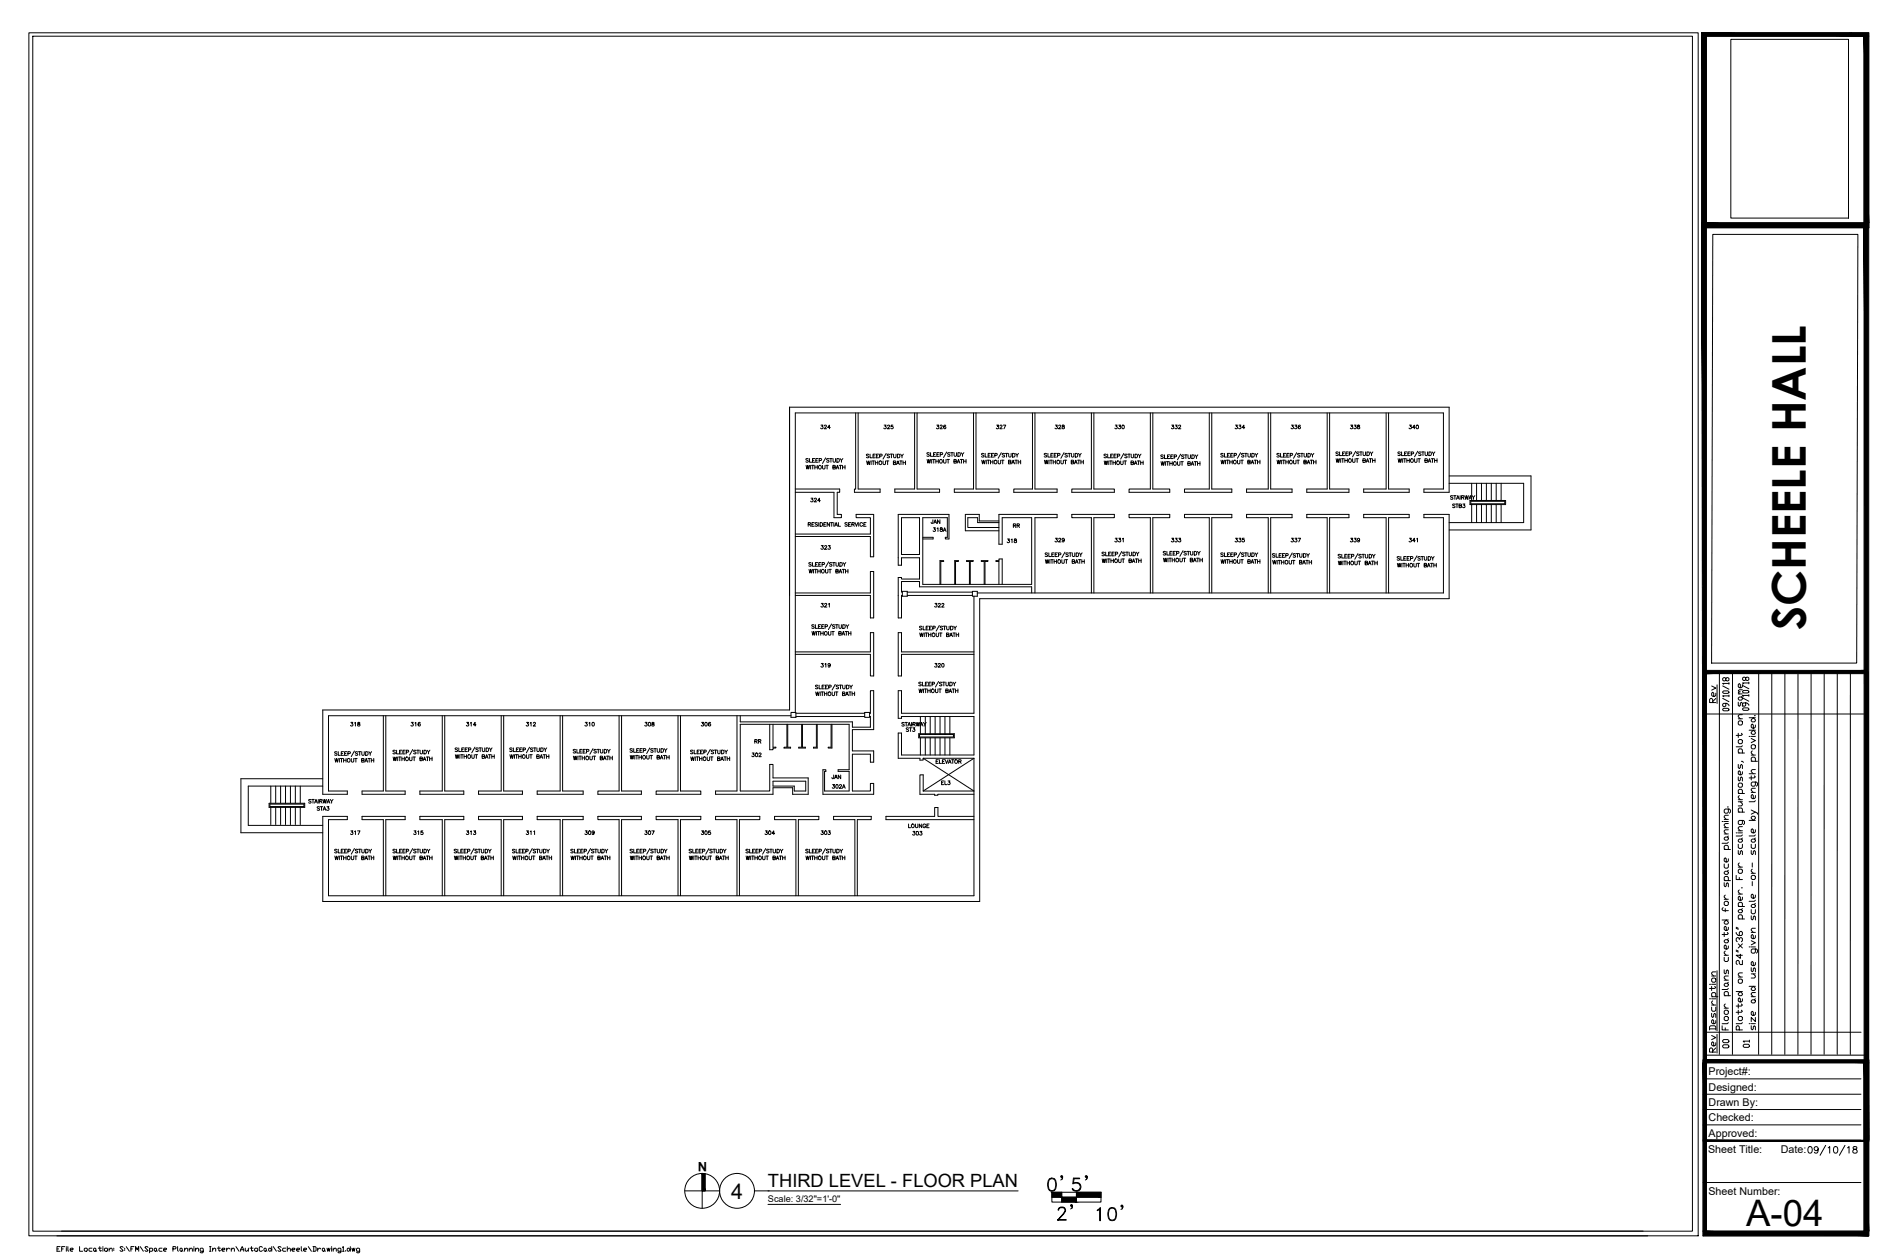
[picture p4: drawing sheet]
<svg xmlns="http://www.w3.org/2000/svg" width="914mm" height="610mm" viewBox="0 0 914 610" stroke-linecap="round" stroke-linejoin="round" font-family="sans-serif">
<!-- layer: BLDG lines -->
<g fill="none" stroke="#000" stroke-width=".48">
<path d="M839 19h57v87h-57zM415 200v37h-1v2h13v-2h-11v-37M443 200v37h-9v2h22v-2h-11v-37M472 200v37h-9v2h21v-2h-11v-37M501 200v37h-9v2h21v-2h-11v-37M529 200v37h-9v2h20v-2h-10v-37M558 200v37h-11v2h20v-2h-8v-37M586 200v37h-12v2h23v-2h-9v-37M615 200v37h-11v2h22v-2h-10v-37M643 200v37h-9v2h20v-2h-9v-37M672 200v37h-11v2h22v-2h-10v-37M386 237h21v2h-1v10h2v2h-4v-12h-18"/>
<path d="M703 234h36v19h-36M703 231h39v26h-39M714 234v9M716 234v9M718 234v9M721 234v9M723 234v9M725 234v9M728 234v9M386 259h36v-8h-7v-2h9v21h-2v-10h-36M437 251h9v18h-9zM484 253h-10v-2h-5v5h15"/>
<path d="M484 253h-9v-4h-7v8h16M713 243h17v2h-17M713 243h17v1h-17M714 245v8M716 245v8M718 245v8M721 245v8M723 245v8M725 245v8M728 245v8M447 261h5h-5M458 261h2v-12h-25v25h2v-4h9v11h-9v-1h-2v20h2v-11"/>
<path d="M459 261v-10h-12v32h53v-32h-14v13h-2v-15h29v2h-11v37M386 288h36v-11h2v23h-2v-11h-36M437 287v-5h9v3h54v3M437 287h3v2h-3zM440 289h31M440 287h31M456 283v-11h2h-2v11M463 283v-11h2h-2v11M470 283v-11h-1h3h-2v11M471 287h3v2h-3zM472 289v57h-35v-11h-2v13h2v-1h35v19h-35v-10h-2v12h11v1h2v-1M474 288h226v-37h-10v-2h13v41h-228v147h-319v-41h12v1h-9v37h313v-66"/>
<path d="M477 283v-11h-1h3h-1v11M484 283v-11h-1h1v-1h2v12M529 288v-37h-9v-2h20v2h-10v37M558 288v-37h-11v-2h20v2h-8v37M586 288v-37h-12v-2h23v2h-9v37M615 288v-37h-11v-2h22v2h-10v37M643 288v-37h-9v-2h20v2h-9v37M672 288v-37h-11v-2h22v2h-10v37M386 316h36v-9h2v21h-2v-11h-36M472 316h-35v-9h-2v21h2v-11h35M186 347v37h-10v1h20v-1h-9v-37M214 347v37h-10v1h21v-1h-9v-37"/>
<path d="M243 347v37h-11v1h21v-1h-9v-37M272 347v37h-12v1h23v-1h-10v-37M300 347v37h-10v1h21v-1h-10v-37M329 347v37h-11v1h22v-1h-10v-37M359 347v3h54v3h9v-6M373 351v13h2v-1h1l-1-1v-11M382 351v11l-2 1h3l-1-1v-11M384 346h2v2h-2zM386 346v-146h314v37h-10v2h13v-42h-320v147h-227v41h12v-1h-9v-37h225M386 347h33M386 346h33M389 351v11l-2 1h3l-1-1v-11"/>
<path d="M396 351v11l-2 1h2v-12M403 351v11l-1 1h1v-12M419 346h3v2h-3zM422 346v-11h2v19h-11v10h11v6h-2v-4h-9v18h9v-4h2v5h-25v-12h1v1v10h12v-10h-6v-1h6v-22h-53v33h14v-13h2v6h17v8h-8v-3h-9v3h-28v-1h10v-37M445 356h18v2h-18zM446 356h16v1h-16M446 347v9M446 358v8M449 347v9M449 358v8M451 347v9M451 358v8"/>
<path d="M453 347v9M453 358v8M456 347v9M456 358v8M458 347v9M458 358v8M461 347v9M461 358v8M156 378h-39v26h39M375 379h16v5h-6v-3h-10zM448 368h24M448 368l24 16h-24"/>
<path d="M472 368l-24 16M130 390h18v2h-18zM131 390h16v1h-16zM131 381v9M131 392v8M134 381v9M134 392v8M136 381v9M136 392v8M138 381v9M138 392v8M141 381v9"/>
<path d="M141 392v8M143 381v9M143 392v8M146 381v9M146 392v8M156 381h-36v19h36M448 384v-8h-2v9h7v1h2v-1h17M472 396h-17v-4h-2v4h-23v1h42M186 434v-37h-10v-1h20v1h-9v37M214 434v-37h-10v-1h21v1h-9v37M243 434v-37h-11v-1h21v1h-9v37M272 434v-37h-12v-1h23v1h-10v37"/>
<path d="M300 434v-37h-10v-1h21v1h-10v37M329 434v-37h-11v-1h22v1h-10v37M357 434v-37h-10v-1h21v1h-10v37M386 434v-37h-10v-1h21v1h-10v37M414 434v-37h-10v-1h18v1h-6v37M510 578h24v5h-24zM510 581h24"/>
</g>
<!-- layer: TEXT -->
<g fill="none" stroke="#000" stroke-width=".48">
<path d="M430 220l-2 3M451 220h-2l2 1h-1h-1M451 220v1h1M454 220h-1v1h1M455 220h-1v1h1M459 219l-2 3M461 220h-2l2 1h-2M461 220h1M462 220v1M463 220v1h1v-1M464 220h2l-1 1h-1zM466 220l1 1"/>
<path d="M467 220h.1M478 220v2h1M480 220h-1v2h1M482 220h-1v2h1M485 220l-1 2M487 220h2M488 220v2M489 220l1 2v-1v-1M491 220h1v2h-1zM492 220l1 2M494 220l-1 1M508 220v2h1"/>
<path d="M511 220h-1v2h1M512 220h-1v2h1M516 220l-2 2M518 220h1M518 220v2M519 220l1 2 1-1v-1M521 220h1v2h-1zM523 220l1 2M524 220v1M545 220l-2 3M594 220v2h1M596 220h-1v2h1"/>
<path d="M598 220h-1v2h1M601 220l-1 2M603 220h2M604 220v2M605 220l1 2v-1v-1M607 220h1v2h-1zM608 220l1 2M610 220l-1 1M621 220v2h1M623 220h-1v2h1M625 220h-1v2h1M629 220l-2 2"/>
<path d="M631 220h1M631 220v2M632 220l1 2v-1v-1M634 220h1v2h-1zM636 220v2M637 220l-1 1M649 219h-1l1 1-1 1M649 219v2h1M652 219h-1v2h1M654 219h-1v2h1M657 219l-1 3M659 219h-1l1 2h-1"/>
<path d="M659 219h1M660 219v2M661 219v2h1v-2M663 219h1v2h-1zM664 219l1 2M666 219l-1 1M679 219h-1l1 1v1h-1M680 219v2h1M682 219h-1v2h1M684 219h-1v2h1M687 219l-1 3M689 219h-1l1 1v1h-1"/>
<path d="M689 219h1M690 219v2M691 219v2h1v-2M693 219l1 1v1h-1zM694 219l1 2M696 219l-1 1M392 223h-1l1 1h-1M392 222v2h2M395 222h-1v2M397 222h-1v2M397 223h1l-1-1v2M400 222l-1 3"/>
<path d="M402 223h-1l1 1h-1M402 222h1M403 222v2M404 222v2h1v-2M406 222l1 1v1h-1zM407 222l1 2M409 222l-1 1M421 220h-1l1 2h-1M422 220v2h1M424 220h-1v2M426 220h-1v2M427 221h1v-1h-1v2"/>
<path d="M431 220h-1l1 2h-1M432 220h1M432 220v2M433 220l1 2v-2M435 220l1 1v1h-1zM437 220v2M438 220l-1 1M449 223l1 2v-2l1 2v-2M452 223v2M452 223h1M453 220h.1M453 223v2"/>
<path d="M454 223v2M454 224h1M454 220h1M455 223v2M456 220h1h-1v1M457 223l1 2 1-1v-1M459 223h1M460 223v2M463 224h1v-1h-1v2l1-1h-1M464 225l1-2v2M464 224h1M466 223h1"/>
<path d="M466 223v2M467 224h1M467 223v2M468 223v2M476 223v2l1-2v2l1-2M477 220h-1l1 1v1l-1-1M478 223v2M479 223h1M479 221h1M479 223v2M480 224h1M480 223v2"/>
<path d="M481 221h.1M481 223v2M482 221h1v-1h-1v2M484 223v2h1v-2M486 223h1M486 223v2M487 220h-1l1 1v1l-1-1M489 224h1v-1h-1v2h1v-1M491 225v-2l1 2M491 224h1M492 223h1M493 223v2"/>
<path d="M494 224h1M494 223v2M495 223v2M506 223l1 2v-2l1 2v-2M507 220h-1l1 1v1l-1-1M509 223v2M509 223h1M510 221h.1M510 223v2M511 224h1M511 223v2M511 221h1"/>
<path d="M512 223v2M513 221h1v-1h-1v2M514 223l1 2 1-2M516 223h1M517 223v2M518 220h-2l2 1-1 1-1-1M519 224h1v-1h-1v2h1v-1M521 225l1-2v2M521 224h1M522 223h2M523 223v2M524 224h1"/>
<path d="M524 223v2M525 223v2M536 220h-1l1 2h-1M537 220v2h1M540 220h-2v2M541 220h-1v2M542 221h1v-1h-1v2M546 220h-1l1 2h-1M547 220h1M547 220v2M548 220l1 2h1v-2M550 220h1v2h-1z"/>
<path d="M552 220l1 2M553 220v1M564 221h-1l1 1h-1M565 221v1h1M567 221h-1v1M569 221h-1v1M569 222l1-1h-1v1M572 220l-1 3M574 221h-1l1 1h-1M574 221h2M575 221v1M576 221v1h1v-1"/>
<path d="M578 221h1v1h-1zM579 221l1 1M581 221h-1M592 223v2l1-2v2l1-2M593 220h-1l1 1v1l-1-1M594 223v2M595 223h1M595 221h1M595 223v2M596 224h1M596 223v2M597 221h.1"/>
<path d="M597 223v2M598 221h1v-1h-1v2M600 223v2h1v-2M602 223h1M602 223v2M603 220h-1l1 1v1l-1-1M605 224h1v-1h-1v2h1v-1M607 225v-2l1 2M607 224h1M608 223h1M609 223v2M610 224h1"/>
<path d="M610 223v2M611 223v2M619 223l1 2v-2v2l1-2M620 220h-1l1 1v1l-1-1M621 223v2M622 223h1M622 221h1M622 223v2M623 224h2M623 223v2M624 221h1M625 223v2"/>
<path d="M626 221h1v-1h-1v2M627 223l1 2v-2M629 223h1M629 223v2M630 220h-1l1 1v1l-1-1M632 224h1v-1h-1v2h1v-1M634 225v-2l1 2M634 224h1M635 223h1M636 223v2M637 224h1M637 223v2"/>
<path d="M638 223v2M648 222v2l1-2v2v-2M650 222v2M650 222h2M651 220h1M651 222v2M652 222v2M652 223h1M653 220h.1M653 222v2M654 220h1v-1h-1v2M656 222v2h1v-2"/>
<path d="M657 222h2M658 222v2M661 223h1l-1-1v2h1v-1M662 224l1-2 1 2M663 224h.1M664 222h1M664 222v2M665 223h2M665 222v2M667 222v2M678 222v2l1-2v2l1-2M680 222v2"/>
<path d="M680 222h2M681 220h1M681 222v2M682 223h1M682 222v2M683 220h.1M683 222v2M684 220h1v-1h-1v2M686 222v2h1v-2M687 222h2M688 222v2M691 223h1l-1-1v2h1v-1"/>
<path d="M692 224l1-2 1 2M693 224h.1M694 222h1M695 222v2M696 223h1M696 222v2M697 222v2M392 254h1l-1-1v2M392 254l1 1M394 254h.1M395 253h-1v2h1M396 254h-1l1 1h-1"/>
<path d="M397 253v2M398 253l1 1-1 1zM399 254h1M401 253h-2v2h2M402 253v2l-1-2v2M403 253h1M403 253v2M404 253v2M405 255v-2l1 2M405 255h1M406 253v2h2M411 254h-1l1 1h-1"/>
<path d="M411 254h1M413 253h-2v2h2M413 254h1l-1-1v2M414 254v1M415 253v2l1-2M416 253v2M418 254a.7 .7 0 0 0-1 0 .7 .7 0 0 0 0 1 .7 .7 0 0 0 1 0M419 254h.1M420 253h-1v2h1M704 241h-1l1 1h-1M705 240h1M705 240v2"/>
<path d="M706 242l1-2 1 2M706 242h1M708 240v2M709 241h1l-1-1v2M709 241l1 1M710 240l1 2v-2v2l1-2M712 242l1-2 1 2M712 242h1M714 240v2M715 240l-1 1M393 273h-1l1 1v1l-1-1M394 273v2h1"/>
<path d="M396 273h-1v2M398 273h-1v2M399 274h1v-1h-1v2M402 272l-2 3M403 273h-1l1 1v1l-1-1M404 273h1M404 273v2M405 273l1 2v-1l1-1M407 273h1v2h-1zM409 273v2M410 273l-1 1M508 268h-1l1 1-1 1"/>
<path d="M509 268v2h1M511 268h-1v2M513 268h-1v2M513 269h1v-1h-1v2M516 268l-1 2M518 268h-1l1 2h-1M518 268h1M519 268v2M520 268v2h1v-2M522 268h1v2h-1zM523 268l1 2M525 268l-1 1"/>
<path d="M535 268h-1l1 1v1l-1-1M536 268v2h1M539 268h-2v2M540 268h-1v2M541 269h1v-1h-1v2M544 267l-2 3M545 268h-1l1 1v1l-1-1M546 268h1M546 268v2M547 268l1 2 1-1v-1M549 268h1v1l-1 1zM551 268l1 2"/>
<path d="M552 268v1M565 268h-1l1 1h-1M566 267v2h1M568 267h-1v2M570 267h-1v2M570 268h1h1l-2-1v2M574 267l-2 3M575 268h-1l1 1h-1M576 267h1M576 267v2M577 267l1 2v-2M579 267l1 1v1h-1z"/>
<path d="M581 267v2M582 267l-1 1M592 271v2l1-2v2l1-2M593 268h-1l1 1v1h-1M594 268v2h1M594 271v2M595 271h1M595 269h1M595 271v2M596 268h-1v2h1M596 271v2M596 272h1"/>
<path d="M597 269h.1M597 271v2M598 268h-1v2h1M598 269h1v-1h-1v2M600 271v2h1v-2M601 268l-1 2M602 271h1M602 271v2M603 268h-1l1 2h-1M603 268h2M604 268v2M605 272h1l-1-1v2h1v-1"/>
<path d="M605 268l1 2v-2M607 273v-2l1 2M607 273h1M607 268h1v2h-1zM608 271h1M608 268l1 2M609 271v2M610 271v2M610 272h1M610 268l-1 1M611 271v2M617 272v2l1-2v2l1-2"/>
<path d="M618 269h-1l1 1h-1M619 268v2h1M619 272v2M620 272h1M620 269h1M620 272v2M621 268h-1v2h1M621 273h1M621 272v2M622 269h.1M622 272v2M623 268h-1v2h1"/>
<path d="M623 269h1l-1-1v2M625 272l1 2v-1v-1M627 268l-2 3M627 272h1M627 272v2M628 269h-1l1 1h-1M628 268h2M629 268v2M630 273h1v-1h-1v2l1-1M630 268l1 2v-2M632 274v-2l1 2M632 273h1"/>
<path d="M632 268l1 1v1h-1zM633 272h1M633 268l1 2M634 272v2M635 273h1M635 272v2M635 268l-1 1M636 272v2M649 272v2l1-2v2l1-2M650 269h-1l1 1v1l-1-1M651 269v2h1M651 272v2"/>
<path d="M651 272h2M652 270h1M652 272v2M653 269h-1v2h1M653 272v2M653 273h1M654 270h.1M654 272v2M655 269h-1v2h1M655 270h1v-1h-1v2M657 272v2h1v-2M658 268l-1 3"/>
<path d="M658 272h2M659 272v2M660 269h-1l1 1v1l-1-1M660 269h2M661 269v2M662 273h1v-1h-1v2h1v-1M662 269v2l1-1v-1M663 274l1-2 1 2M664 273h1M664 269h1v2h-1zM665 272h1M665 269l1 2"/>
<path d="M666 272v2M667 272v2M667 273h1M667 269l-1 1M668 272v2M677 273l1 2v-2l1 2v-2M679 270h-2l2 1-1 1-1-1M679 270v2h1M680 273v2M680 273h1M681 271h.1M681 273v2"/>
<path d="M682 270h-1v2h1M682 273v2M682 274h1M682 271h1M683 273v2M683 270h-1v2h1M684 271h1v-1h-1v2M685 273l1 2h1v-2M687 270l-2 2M687 273h1M688 273v2M689 270h-2l2 1-1 1-1-1"/>
<path d="M689 270h1M690 270v2M690 274h2v-1h-2v2h2l-1-1M691 270v2l1-1v-1M692 275l1-2v2M692 274h1M692 270h1v2h-1zM694 273h1M694 270l1 2M694 273v2M695 274h1M695 273v2"/>
<path d="M695 270v1M696 273v2M395 303h-1l1 1-1 1v-1M395 303v2h1M398 303h-1v2M400 303h-2v2M400 304h1v-1h-1v2M403 303l-1 2M405 303h-1l1 1-1 1v-1M405 303h1M406 303v2M407 303v2l1-1v-1"/>
<path d="M409 303h1l-1 2zM410 303l1 2M412 303l-1 1M447 304h-1l1 1h-1M448 304v1h1M450 304h-1v1M452 304h-1v1M452 305h1v-1h-1v1M455 303l-1 3M457 304h-1l1 1h-1M457 304h2M458 304v1"/>
<path d="M459 304v1h1v-1M461 304h1v1h-1zM462 304l1 1M464 304l-1 1M397 333h-2l2 1h-1h-1M397 332v2h1M400 332h-1v2M401 332h-1v2M402 333h1v-1h-1v2M405 332l-2 3M407 333h-2l2 1h-1h-1M407 332h1"/>
<path d="M408 332v2M409 332v2h1v-2M410 332l1 1v1h-1zM412 332l1 2M413 332v1M447 331h-2l2 1-1 1-1-1M447 331v2h1M450 331h-1v2M451 331h-1v2M452 332h1v-1h-1v2M455 330l-1 3M457 331h-2l2 1-1 1-1-1"/>
<path d="M457 331h1M458 331v2M459 331v2l1-1v-1M460 331h2l-1 2h-1zM462 331l1 2M463 331v1M438 351h-1l1 1h-1M439 350h1M439 350v2M440 352l1-2v2M442 350v2M443 351h1l-1-1v2"/>
<path d="M444 350l1 2v-2v2l1-2M446 352l1-2 1 2M446 352h1M448 350v2M449 350l-1 1M162 368l1 2v-2l1 2v-2M163 365h-1l1 1h-1M164 365v1h1M165 368v2M165 368h1M165 365h1M166 368v2"/>
<path d="M167 365h-2v1h2M167 368v2M167 369h1M167 365h1M168 368v2M168 365h-1v1h1M169 365h1h-1v1M170 368l1 2v-1l1-1M172 364l-2 3M172 368h1M173 368v2M173 365h-1l1 1h-1"/>
<path d="M174 365h1M174 365v1M175 369h1v-1h-1v2l1-1M175 365l1 1h1v-1M177 370l1-2v2M177 369h1M177 365h1v1h-1zM178 368h2M179 365v1M179 368v2M180 368v2M180 369h1"/>
<path d="M180 365h-1M181 368v2M191 367v2v-2l1 2v-2M192 364h-2l2 1-1 1-1-1M192 364v2h1M193 367v2M193 367h1M194 365h.1M194 367v2M195 364h-1v2h1M195 367v2M195 368h1"/>
<path d="M195 365h1M196 367v2M196 364h-1v2h1M197 365h1v-1h-1v2M199 367v2h1v-2M200 363l-1 3M200 367h1M201 367v2M202 364h-1l1 1-1 1v-1M202 364h1M203 364v2M204 368h1v-1h-1v2h1l-1-1"/>
<path d="M204 364v2l1-1v-1M205 369l1-2 1 2M205 368h1M206 364h1l-1 2zM207 367h1M207 364l1 2M207 367v2M208 368h1M208 367v2M208 364v1M209 367v2M222 363h-1l1 1h-1"/>
<path d="M222 363v1h1M225 363h-1v1M227 363h-2v1M227 364h1v-1h-1v1M230 362l-1 3M232 363h-1l1 1h-1M232 363h1M233 363v1M234 363v1h1v-1M236 363h1v1h-1zM237 363l1 1M239 363l-1 1"/>
<path d="M248 363h-1l1 1h-1M249 363v1h1M251 363h-1v1M253 363h-1v1M254 364h1v-1h-1v1M257 362l-2 3M258 363h-1l1 1h-1M259 363h1M259 363v1M260 363l1 1 1-1M262 363h1v1h-1zM264 363v1"/>
<path d="M265 363l-1 1M278 367v2l1-2v2l1-2M279 364h-1l1 1h-1M280 363v2h1M280 367v2M281 367h1M281 364h1M281 367v2M282 363h-1v2h1M282 367v2M282 368h1M283 364h.1"/>
<path d="M283 367v2M284 363h-1v2h1M284 364h1l-1-1v2M286 367l1 2v-1v-1M288 363l-2 3M288 367h1M288 367v2M289 364h-1l1 1h-1M289 363h2M290 363v2M291 368l1-1h-1v2l1-1M291 363l1 2v-2"/>
<path d="M293 369v-2l1 2M293 368h1M293 363l1 1v1h-1zM294 367h1M294 363l1 2M295 367v2M296 368h1M296 367v2M296 363l-1 1M297 367v2M306 366v2v-2l1 2v-2M307 363h-2l2 1-1 1h-1"/>
<path d="M307 363v2h1M308 366v2M308 366h1M309 364h.1M309 366v2M310 363h-1v2h1M310 367h1M310 366v2M310 364h1M311 366v2M311 363h-1v2h1M312 364h1v-1h-1v2"/>
<path d="M314 366v2h1v-2M315 363l-1 2M315 366h1M316 366v2M317 363h-2l2 1-1 1h-1M317 363h1M318 363v2M319 367h1l-1-1v2h1l-1-1M319 363v2h1v-2M320 368l1-2v2M320 368h1M320 363h2l-1 2h-1z"/>
<path d="M322 366h1M322 363l1 2M322 366v2M323 367h1M323 366v2M323 363v1M324 366v2M335 367v2l1-2v2l1-2M336 364h-1l1 1v1l-1-1M337 364v2h1M337 367v2M338 367h1"/>
<path d="M338 365h1M338 367v2M339 364h-1v2h1M339 368h1M339 367v2M340 365h.1M340 367v2M341 364h-1v2h1M341 365h1v-1h-1v2M343 367v2h1v-2M344 363l-1 3M344 367h2"/>
<path d="M345 367v2M346 364h-1l1 1v1l-1-1M346 364h2M347 364v2M348 368h1v-1h-1v2h1v-1M348 364v2l1-1v-1M349 369l1-2 1 2M350 368h1M350 364h1v1l-1 1zM351 367h1M351 364l1 2M352 367v2"/>
<path d="M353 368h1M353 367v2M353 364l-1 1M354 367v2M151 388h-1l1 1h-1M151 388h1M152 388v1M153 389v-1l1 1M154 388v1M155 389l1-1h-1v1M157 388v1v-1l1 1v-1M159 389v-1l1 1"/>
<path d="M160 388l1 1M161 388v1M162 415l1 2v-2l1 2v-2M163 412h-1l1 1v1l-1-1M164 412v2h1M165 415v2M165 415h1M165 413h1M166 415v2M167 412h-2v2h2M167 415v2M167 416h1"/>
<path d="M167 413h1M168 415v2M168 412h-1v2h1M169 413h1v-1h-1v2M170 415l1 2 1-2M172 412l-2 2M172 415h1M173 415v2M173 412h-1l1 1v1l-1-1M174 412h1M174 412v2M175 416h1v-1h-1v2h1v-1"/>
<path d="M175 412l1 2 1-1v-1M177 417l1-2v2M177 416h1M177 412h1v2h-1zM178 415h2M179 412v2M179 415v2M180 416h1M180 415v2M180 412l-1 1M181 415v2M191 415v2v-2l1 2v-2"/>
<path d="M192 412h-1l1 1h-2M192 412v2h1M193 415v2M193 415h1M194 413h.1M194 415v2M195 412h-1v2h1M195 416h1M195 415v2M195 413h1M196 415v2M196 412h-1v2h1"/>
<path d="M197 413h1v-1h-1v2M199 415v2h1v-2M200 412l-1 2M200 415h1M201 415v2M202 412h-1l1 1-1 1v-1M202 412h1M203 412v2M204 416h1v-1h-1v2h1l-1-1M204 412v2l1-1v-1M205 417l1-2 1 2M205 416h1"/>
<path d="M206 412h1l-1 2zM207 415h1M207 412l1 2M207 415v2M208 416h1M208 415v2M208 412v1M209 415v2M220 415l1 2v-2l1 2v-2M221 412h-1l1 1h-1M222 412v2h1M223 415v2"/>
<path d="M223 415h1M223 413h1M224 415v2M225 412h-2v2h2M225 416h1M225 415v2M225 413h1M226 415v2M226 412h-1v2h1M227 413h1v-1h-1v2M228 415l1 2v-2M230 412l-2 2"/>
<path d="M230 415h1M230 415v2M231 412h-1l1 1v1l-1-1M232 412h1M232 412v2M233 416h1v-1h-1v2h1v-1M233 412l1 2v-1l1-1M235 417l1-2v2M235 416h1M235 412h1v2h-1zM236 415h2M237 412v2"/>
<path d="M237 415v2M238 416h1M238 415v2M238 412l-1 1M239 415v2M250 412h-1l1 1h-2M250 412v2h1M253 412h-1v2M254 412h-1v2M255 413h1v-1h-1v2M258 412l-1 2M260 412h-1l1 1h-2"/>
<path d="M260 412h1M261 412v2M262 412v2l1-1v-1M264 412h1l-1 2zM265 412l1 2M266 412v1M278 412h-1l1 1-1 1v-1M279 412v2h1M281 412h-1v2M283 412h-1v2M283 413h1v-1h-1v2M286 412l-1 2"/>
<path d="M288 412h-1l1 1h-1M288 412h1M289 412v2M290 412v2l1-1v-1M292 412h1v2h-1zM293 412l1 2M295 412l-1 1M306 415v2v-2l1 2v-2M307 412h-1l1 1h-2M307 412v2h1M308 415v2M308 415h1"/>
<path d="M309 413h.1M309 415v2M310 412h-1v2h1M310 416h1M310 415v2M310 413h1M311 415v2M311 412h-1v2h1M312 413h1v-1h-1v2M314 415v2h1v-2M315 412l-1 2M315 415h1"/>
<path d="M316 415v2M317 412h-1l1 1h-2M317 412h1M318 412v2M319 416h1v-1h-1v2h1l-1-1M319 412v2l1-1v-1M320 417l1-2v2M320 416h1M321 412h1l-1 2zM322 415h1M322 412l1 2M322 415v2"/>
<path d="M323 416h1M323 415v2M323 412v1M324 415v2M334 415l1 2v-2v2l1-2M335 412h-1l1 1v1l-1-1M336 412v2h1M336 415v2M337 415h1M337 413h1M337 415v2M338 412h-1v2h1"/>
<path d="M338 416h2M338 415v2M339 413h1M340 415v2M340 412h-1v2h1M341 413h1v-1h-1v2M342 415l1 2v-2M344 412l-2 2M344 415h1M344 415v2M345 412h-1l1 1v1l-1-1M346 412h1"/>
<path d="M346 412v2M347 416h1v-1h-1v2h1v-1M347 412l1 2v-1v-1M349 417v-2l1 2M349 416h1M349 412h1v2h-1zM350 415h1M351 412v2M351 415v2M352 416h1M352 415v2M352 412l-1 1"/>
<path d="M353 415v2M362 415v2l1-2v2v-2M363 412h-1l1 1-1 1v-1M363 412v2h1M364 415v2M364 415h2M365 413h1M365 415v2M366 412h-1v2h1M366 416h1M366 415v2M366 413h1"/>
<path d="M367 415v2M368 412h-2v2h2M368 413h1v-1h-1v2M370 415v2h1v-2M371 412l-1 2M371 415h2M372 415v2M373 412h-1l1 1h-1M373 412h1M374 412v2M375 416h1v-1h-1v2h1v-1M375 412v2l1-1v-1"/>
<path d="M376 417l1-2 1 2M377 416h.1M377 412h1v2h-1zM378 415h1M378 412l1 2M378 415v2M379 416h2M379 415v2M380 412l-1 1M381 415v2M392 412h-1l1 1h-1M392 412v2h1"/>
<path d="M395 412h-1v2M397 412h-2v2M397 413h1v-1h-1v2M400 412l-1 2M402 412h-1l1 1h-1M402 412h1M403 412v2M404 412v2l1-1v-1M406 412h1v2h-1zM407 412l1 2M409 412l-1 1"/>
<circle cx="456" cy="224" r=".8"/>
<circle cx="483" cy="224" r=".8"/>
<circle cx="513" cy="224" r=".8"/>
<circle cx="599" cy="224" r=".8"/>
<circle cx="626" cy="224" r=".8"/>
<circle cx="655" cy="223" r=".8"/>
<circle cx="685" cy="223" r=".8"/>
<circle cx="599" cy="272" r=".8"/>
<circle cx="624" cy="273" r=".8"/>
<circle cx="656" cy="273" r=".8"/>
<circle cx="684" cy="274" r=".8"/>
<circle cx="169" cy="369" r=".8"/>
<circle cx="197" cy="368" r=".8"/>
<circle cx="285" cy="368" r=".8"/>
<circle cx="312" cy="367" r=".8"/>
<circle cx="342" cy="368" r=".8"/>
<circle cx="169" cy="416" r=".8"/>
<circle cx="197" cy="416" r=".8"/>
<circle cx="227" cy="416" r=".8"/>
<circle cx="312" cy="416" r=".8"/>
<circle cx="341" cy="416" r=".8"/>
<circle cx="368" cy="416" r=".8"/>
</g>
<!-- layer: A-ANNO-TTLB -->
<path d="M830 114h71l-1 208h-70z" fill="none" stroke="#000" stroke-width=".48"/>
<!-- layer: G-ANNO-TTLB -->
<g fill="none" stroke="#000" stroke-width=".48">
<path d="M14 16h809v583h-809zM16 18h805v579h-805zM825 16h81v94h-81zM827 18h77v90h-77zM834 326v185M840 326v185M853 326v185M859 326v185M865 326v185M872 326v185M878 326v185M884 326v185"/>
<path d="M887 326h-60v185M891 326v185M897 326v185M906 326v185M827 346h77M826 514h80v85h-80zM827 515h77v82h-77zM827 501h75M826 538h76M826 531h76M826 523h76M826 553h76"/>
<path d="M826 546h76M826 573h76M28 599h771M30 597h767"/>
</g>
<g fill="#000" stroke="#000" stroke-width=".48">
<path d="M825 18l2 90v-90zM825 18l2 90h-2z"/>
<path d="M825 16l81 2v-2zM825 16l81 2h-81z"/>
<path d="M904 18l2 90v-90zM904 18l2 90h-2z"/>
<path d="M825 110l2 443v-443zM825 110l2 443h-1z"/>
<path d="M825 108l81 2v-2zM825 108l81 2h-81z"/>
<path d="M825 108l81 2v-2zM825 108l81 2h-81z"/>
<path d="M904 110l2 443v-443zM904 110l2 443h-2z"/>
<path d="M827 325v2l78-2zM827 327l78-2v2z"/>
<path d="M826 515l1 82v-82zM826 515l1 82h-1z"/>
<path d="M826 514l80 1v-1zM826 514l80 1h-80z"/>
<path d="M904 515l2 82v-82zM904 515l2 82h-2z"/>
<path d="M826 553l80 1v-1zM826 553l80 1h-80z"/>
<path d="M826 597l80 2v-2zM826 597l80 2h-80z"/>
</g>
<!-- layer: 0 -->
<path d="M897 16v2M898 16v2" fill="none" stroke="#000" stroke-width=".5"/>
<g fill="none" stroke="#000" stroke-width=".48">
<path d="M827 16v581M898 16v2M332 578h17M342 569v9h-2v-9v17M366 578h7"/>
<circle cx="340" cy="578" r="8"/>
<circle cx="357" cy="578" r="8"/>
</g>
<!-- layer: LIGHTING -->
<path d="M827 512h77" fill="none" stroke="#000" stroke-width=".48"/>
<!-- layer: G-ANNO-TEXT -->
<g fill="none" stroke="#000" stroke-width=".48">
<path d="M830 333l2 1-2 1M832 336l-1 2-1-1v-1h1v2M832 339l-2 1M832 332v9M835 335h3v1h-2zM835 339l3 1M835 333l3 1M837 329h1v1h-1l-1-1h-1l1 1h1M838 337h-3l1 1M838 331h-3l1 1M838 331v1M838 337v1"/>
<path d="M830 341v-2h-1v2h3M835 344h3l-2 1zM837 341l-1 2-1-1 1-1h1l1 1M848 354h3M848 348h3M849 358l2 1-2 1M849 357h2M850 354l1 2h-1l-1-1zM850 348l1 2h-1l-1-1zM851 347h.1M851 352v1h-1l-1-1 1-1v1v1M848 375h3"/>
<path d="M849 362l2-1v2h-1zM849 369h3M849 366h2M850 369h-1l1-2 1 1v1M850 364l-1 1 1 1M851 376v1h-3M851 379v2h-2l1-2h2v1v1M851 373l-2 1 1 1M835 398h.1M836 398h2M836 397h2M837 391h1"/>
<path d="M838 399l-2 1 1 1M838 395l-2 1 1 1M838 392l-1 2h-1v-2h2l1 1-1 1M848 398h3M849 393l3 1v1M849 384h2M850 396h1l-1 2-1-1zM851 388v1h-3M851 386v1h-1l-1-1 1-1v1v1M851 382l-2 1 1 1M851 394l-2 1M836 419v2h2v-2"/>
<path d="M836 412h3M836 404h2M836 401h2M836 412v-1v-1h2v2M836 406h2l-1 1h-1zM838 416l-1 2h-1v-2h1v2M838 408l-1 1h-2M838 402l-2 1 1 1M838 405l-1 1M849 412v2h1l1-2v2M849 409l1 2h1v-2M850 407h1v1h-2z"/>
<path d="M851 405h-3M851 402v2h-1l-1-2h1v2M851 406v1M836 438l1-1 1 2h-2zM836 428v2l1-2 1 2M836 423h1l1 1h-2zM836 436h2M836 427h3M836 434v1l1 1M836 427v-2l2 1v1M838 422l-1 1M849 424h2"/>
<path d="M850 439h1v1h-2zM850 425h1v2l-2-1zM850 422l-1 1 1 1M851 437h-3M851 434v2h-1l-1-2h1v2M851 438v1M835 446h3M835 440v1v1h3M836 456h1l1 1h-2zM836 452v2M836 441v1M837 446l1 1-1 1h-1z"/>
<path d="M837 452l1 1h-1h-2M838 459l-1 1h-1v-1v-1l1 1v1M838 450l-1 1h-1v-1v-1l1 1v1M838 455l-1 1M849 456l2 1-2 1M849 444l1 2 1-2v2M849 441l1 2h1v-2M849 459h2M849 452h2M851 454v1h-1l-1-1 1-1v1v1M851 450l-2 1 1 1M829 477h.1"/>
<path d="M830 475l1-1 1 2h-2zM830 478v2M830 477h2M830 473h2M831 478l1 1h-1h-2M832 471l-2 1 1 1M832 471v29M836 477h1l1 1h-2zM836 470v2l1-2 1 2M836 464v2h2v-2M836 475h2M836 463h2"/>
<path d="M836 461v1l1 1M838 479l-1 1h-2M838 473l-2 1 1 1M838 476l-1 1M848 478h3M849 469l1 2 1-2v2M849 472h2M850 478l1 2h-1l-1-1zM850 472l1 2h-2M851 467v1h-1l-1-1 1-1v1v1M851 460v2h-2l1-2h2v1v1M829 499v-2h2l1 2"/>
<path d="M829 499h3M829 484h.1M830 491v2l1-2 1 2M830 488v2h2v-2M830 487h2M830 484h2M830 483h3M830 485v1l1 1M830 483v-2l2 1v1M832 495l-1 1h-1v-1v-1l1 1v1M835 497v2h3M836 489h2"/>
<path d="M836 483h3M836 493h2l-1 2-1-1zM836 490h2l-1 2-1-1zM836 487v1l1 1M836 483v-1v-1h2v2M836 498v1M838 496h-1h-2M849 497l1 2 1-2v2M849 485h2v1h-1zM849 483h2M849 496h2M851 493v2l-2-2v2"/>
<path d="M851 491v1h-1l-1-1 1-1v1v1M851 481l-2 1 1 1M851 484v1M830 502l2 1-2 1M830 510v-1l-1-1v2h3M832 506l-1 1h-1v-1v-1l1 1v1M832 508l-2 2M372 578h122M372 584h36"/>
</g>
<!-- layer: 0-dte -->
<g fill="none" stroke="#000" stroke-width=".48">
<path d="M28 606h.1M29 605h-1v2h1M30 606h1M31 605h-1v2M32 605h.1M32 605v2M33 605v2M34 606h1v-1l-1 1 1 1M39 605v2h1M41 606l1-1v1l-1 1zM45 605l-2 1v1h2M45 606l1-1v1v1z"/>
<path d="M46 606l1 1M48 605h1M48 605v1h1M50 605h.1M50 605v2M51 606l1-1v1l-1 1zM53 606l1-1v2M53 605v2M55 605v1M55 606h.1M60 605h-2l2 1h-2M60 605v1"/>
<path d="M60 606h.1M61 605l2 2M63 606h1M65 605h-2v2M66 607v-2v1l1-1v2M68 605l2 2M72 605h-2l2 1h-2M73 606h1v1h-1M73 605v3M75 606h1v1l-1-1zM76 606v1M79 605l-2 1v1h2"/>
<path d="M79 606h1v-1l-1 1 1 1M84 606h1v-1h-1v2M86 605v2M87 606l1-1v1v1zM88 606l1 1M89 606l2-1v2M89 605v2M92 606l1-1v2M92 605v2M94 605h.1M94 605v2M95 606l1-1v2"/>
<path d="M95 605v2M99 607l-2-1v-1l2 1v1h-2M102 607h.1M102 605h.1M102 605v2M103 606l1-1 1 2M103 605v2M105 605h2M106 605v1h1M108 606h1v-1l-1 1 1 1M110 605v2M111 606v-1l-1 1"/>
<path d="M112 606l1-1 1 2M112 605v2M114 605l2 2M117 607v-2l1 2M117 606h1M119 605v2l1-1M120 605v2M121 605h2M122 605v1h1M123 606l2-1v1l-1 1zM127 605h-1v1h1M128 606l1-1v1l-1 1z"/>
<path d="M129 606v1M130 606l1-1 1 1-1 1zM132 605v2M132 605l2 2M136 605h-1l1 1h-1M139 605l-2 1v1h2M139 606l1-1 1 2M139 605v2M142 606h1v-1l-1 1 1 1M144 606h1v-1l-1 1 1 1M146 605v2M147 606h1v-1l-1 1 1 1"/>
<path d="M149 605l2 2M152 605h1v1l-1 1M152 605v2M154 605v2M156 606l-1-1-1 1M156 606l1-1v1v1zM157 606l1 1M159 605v2v-2l1 2v-2M161 605h.1M161 605v2M162 606l1-1v2M162 605v2"/>
<path d="M165 607l-1-1v-1l1 1v1h-1M166 605v2M166 607h1M168 606v1M168 606l1-1 1 1-1 1zM170 605v2M171 605v2v-2l1 2v-2M174 607l-1-1v-1l1 1v1h-1"/>
</g>
<!-- layer: 0 -->
<g fill="#000" stroke="#000" stroke-width=".48">
<path d="M340 569h1z"/>
<path d="M340 569h1zM340 569h1z"/>
<path d="M340 569h2zM340 569h2z"/>
<path d="M340 569l2 9v-9zM340 569l2 9h-2z"/>
</g>
<!-- layer: BLDG lines -->
<path d="M522 578l12 3v-3zM522 578l12 3h-12z" fill="#000" stroke="#000" stroke-width=".48"/>
<text font-size="22.6" x="875" y="306" transform="rotate(-90 875 306)">SCHEELE HALL</text>
<text font-size="17.7" x="847" y="594">A-04</text>
<text font-size="12.3" x="531" y="593">10'</text>
<g font-size="11.9">
<text x="516" y="579" transform="rotate(-90 516 579)">0'</text>
<text x="528" y="579" transform="rotate(-90 528 579)">5'</text>
</g>
<text font-size="11.5" x="521" y="593" transform="rotate(-90 521 593)">2'</text>
<text font-size="10.4" x="354" y="581">4</text>
<text font-size="8.9" x="372" y="576">THIRD LEVEL - FLOOR PLAN</text>
<text font-size="8.8" x="876" y="562">09/10/18</text>
<text font-size="7.5" x="847" y="501" transform="rotate(-90 847 501)">Plotted on 24&quot;x36&quot; paper. For scaling purposes, plot on same</text>
<g font-size="6.6">
<text x="840" y="509" transform="rotate(-90 840 509)">00</text>
<text x="849" y="509" transform="rotate(-90 849 509)">01</text>
</g>
<text font-size="6.3" x="343" y="564" transform="rotate(180 343 564)">N</text>
<g font-size="5.3">
<text x="488" y="265">318</text>
<text x="442" y="406">303</text>
</g>
<g font-size="5.2">
<text x="828" y="521">Project#:</text>
<text x="828" y="529">Designed:</text>
<text x="828" y="536">Drawn By:</text>
<text x="828" y="544">Checked:</text>
<text x="828" y="551">Approved:</text>
<text x="828" y="559">Sheet Title:</text>
<text x="863" y="559">Date:</text>
<text x="828" y="580">Sheet Number:</text>
</g>
<g font-size="4.9">
<text x="397" y="209">324</text>
<text x="428" y="209">325</text>
<text x="453" y="209">326</text>
<text x="482" y="209">327</text>
<text x="510" y="209">328</text>
<text x="540" y="209">330</text>
<text x="567" y="209">332</text>
<text x="598" y="209">334</text>
<text x="625" y="209">336</text>
<text x="654" y="209">338</text>
<text x="682" y="209">340</text>
<text x="419" y="226">WITHOUT BATH</text>
<text x="534" y="226">WITHOUT BATH</text>
<text x="562" y="227">WITHOUT BATH</text>
<text x="390" y="229">WITHOUT BATH</text>
<text x="392" y="244">324</text>
<text x="703" y="247">STB3</text>
<text x="450" y="255">JAN</text>
<text x="490" y="257">RR</text>
<text x="452" y="259">318A</text>
<text x="510" y="264">329</text>
<text x="540" y="264">331</text>
<text x="567" y="264">333</text>
<text x="598" y="264">335</text>
<text x="625" y="264">337</text>
<text x="654" y="264">339</text>
<text x="682" y="264">341</text>
<text x="397" y="268">323</text>
<text x="506" y="274">WITHOUT BATH</text>
<text x="533" y="274">WITHOUT BATH</text>
<text x="563" y="274">WITHOUT BATH</text>
<text x="391" y="279">WITHOUT BATH</text>
<text x="397" y="296">321</text>
<text x="452" y="296">322</text>
<text x="393" y="309">WITHOUT BATH</text>
<text x="445" y="310">WITHOUT BATH</text>
<text x="397" y="325">319</text>
<text x="452" y="325">320</text>
<text x="394" y="339">WITHOUT BATH</text>
<text x="444" y="337">WITHOUT BATH</text>
<text x="169" y="353">318</text>
<text x="198" y="353">316</text>
<text x="225" y="353">314</text>
<text x="254" y="353">312</text>
<text x="283" y="353">310</text>
<text x="312" y="353">308</text>
<text x="339" y="353">306</text>
<text x="439" y="356">ST3</text>
<text x="365" y="362">RR</text>
<text x="220" y="369">WITHOUT BATH</text>
<text x="246" y="369">WITHOUT BATH</text>
<text x="364" y="368">302</text>
<text x="453" y="371">ELEVATOR</text>
<text x="403" y="379">JAN</text>
<text x="403" y="383">302A</text>
<text x="455" y="382">EL3</text>
<text x="153" y="394">STA3</text>
<text x="169" y="406">317</text>
<text x="200" y="406">315</text>
<text x="225" y="406">313</text>
<text x="254" y="406">311</text>
<text x="283" y="406">309</text>
<text x="312" y="406">307</text>
<text x="339" y="406">305</text>
<text x="370" y="406">304</text>
<text x="397" y="406">303</text>
<text x="440" y="403">LOUNGE</text>
<text x="248" y="418">WITHOUT BATH</text>
<text x="276" y="418">WITHOUT BATH</text>
<text x="390" y="418">WITHOUT BATH</text>
</g>
<text font-size="4.4" x="372" y="583">Scale: 3/32&quot;=1'-0&quot;</text>
</svg>
